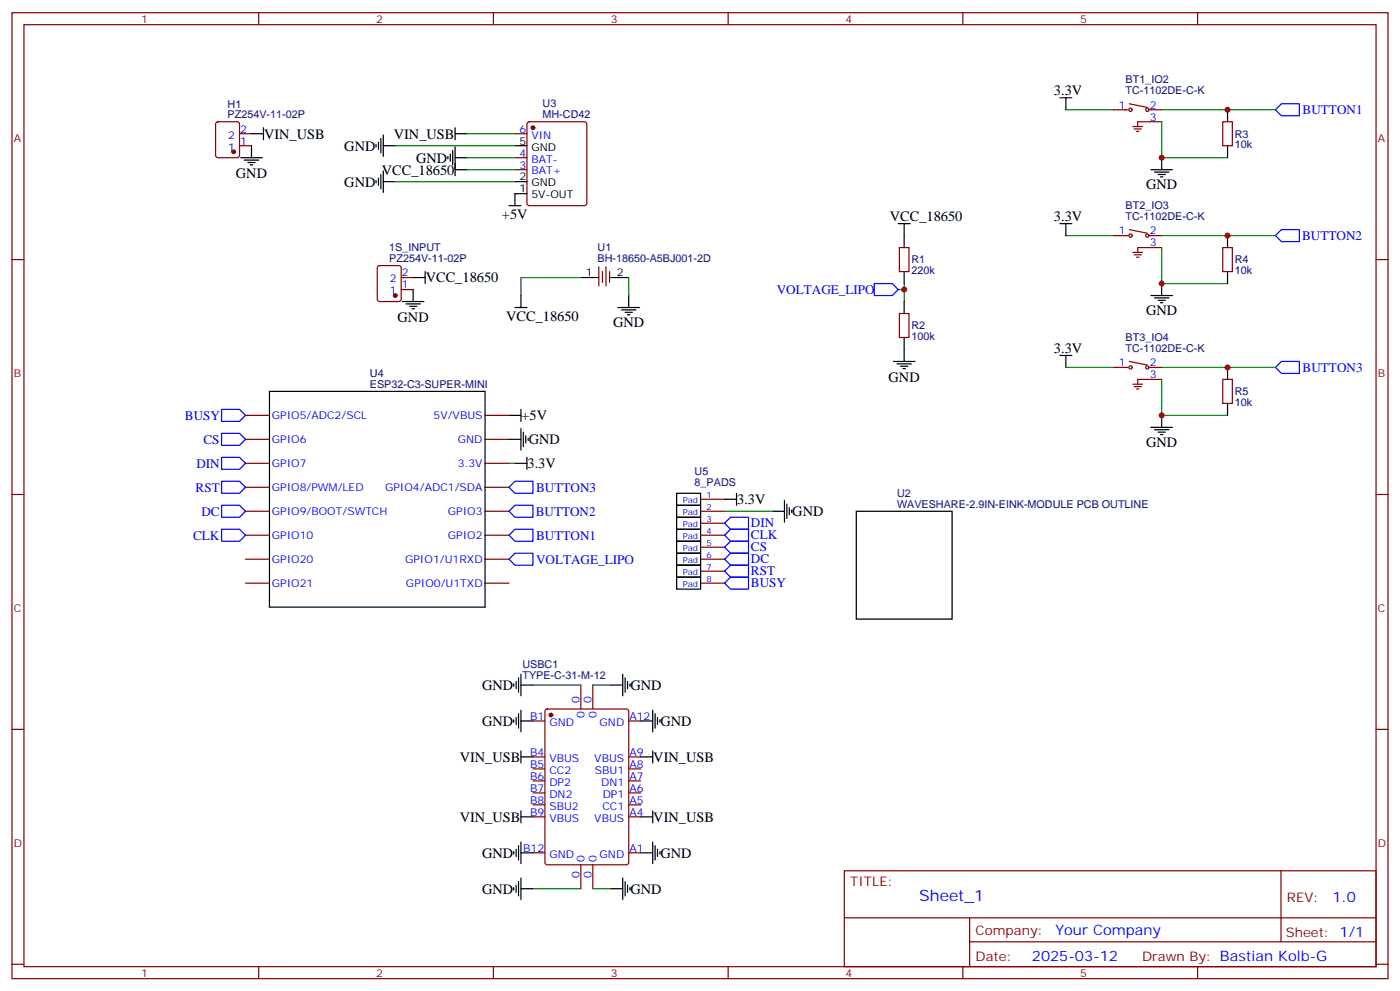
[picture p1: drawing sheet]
<svg xmlns="http://www.w3.org/2000/svg" width="412mm" height="292mm" viewBox="0 0 412 292" stroke-linecap="round" stroke-linejoin="round" font-family="sans-serif">
<g fill="none" stroke="#870000" stroke-width=".35">
<path d="M3.5 3.7h405.4v284.4h-405.4zM7.1 7.3h398.2v277.3h-398.2zM76.2 3.7v3.6M145.3 3.7v3.6M214.5 3.7v3.6M283.6 3.7v3.6M352.8 3.7v3.6M63.7 36l.5-.2h5.6l.7 .5 .1 9.4-.5 .7h-5.9l-.6-.4-.1-9.5zM70.6 39.4h3.5M151.7 39.4h3.5M155.5 36l.4-.2h16.3l.5 .2 .2 .5v23.3l-.3 .5-.4 .2h-16.3l-.5-.2-.2-.5v-23.3zM328.1 32.3h4.2"/>
<path d="M332.7 30.6l5.3 1M333.7 37.3h2.8M334.1 38h2.1M334.8 38.7h.7M338.7 32.3h3.5M342.2 35.8h-7.1v1.5M360.2 35.8h2.8v7.1h-2.8zM70.6 42.9h3.5M151.7 46.4h3.5M151.7 50h3.5M3.5 76.4h3.6M111.4 78.4l.4-.2h5.7l.6 .4 .1 9.5-.5 .6-5.9 .1-.6-.5-.1-9.4z"/>
<path d="M176.4 78.5v5.7M177.4 79.9v3.2M178.5 78.5v5.7M179.6 79.9v3.2M264.9 72.9h2.9v7h-2.9zM328.1 69.4h4.2M332.7 67.6l5.3 1.1M333.7 74.3h2.8M334.1 75h2.1M334.8 75.7h.7M338.7 69.4h3.5M342.2 72.9h-7.1v1.4"/>
<path d="M360.2 72.9h2.8v7h-2.8zM405.3 76.4h3.6M118.2 85.2h3.5M118.2 81.7h3.5M264.9 92.3h2.9v7h-2.9zM328.1 108.2h4.2M332.7 106.4l5.3 1.1M333.7 113.1h2.8M334.1 113.8h2.1M334.8 114.5h.7M338.7 108.2h3.5M342.2 111.7h-7.1v1.4"/>
<path d="M360.2 111.7h2.8v7h-2.8zM72.3 122.3h7.1M72.3 129.3h7.1M72.3 136.4h7.1M142.9 122.3h7M142.9 129.3h7M142.9 136.4h7M3.5 145.6h3.6M72.3 143.4h7.1M72.3 150.5h7.1M72.3 157.6h7.1M142.9 143.4h7"/>
<path d="M142.9 150.5h7M142.9 157.6h7M206.4 150.5h7M206.4 157.6h7M206.4 147h7M206.4 154h7M405.3 145.6h3.6M72.3 164.6h7.1M72.3 171.7h7.1M142.9 164.6h7M142.9 171.7h7M206.4 164.6h7"/>
<path d="M206.4 171.7h7M206.4 168.1h7M206.4 161.1h7M3.5 214.7h3.6M157 212.2h3.5M160.7 208.9l.5-.2h23.3l.7 .4v44.8l-.5 .6-23.5 .1-.6-.5-.1-44.7zM171.1 201.6v7.1M174.6 201.6v7.1M185.2 212.2h3.5M405.3 214.7h3.6M157 222.8h3.5M157 226.3h3.5"/>
<path d="M157 229.9h3.5M157 233.4h3.5M157 236.9h3.5M185.2 222.8h3.5M185.2 226.3h3.5M185.2 229.9h3.5M185.2 233.4h3.5M185.2 236.9h3.5M157 240.5h3.5M157 251h3.5M171.1 254.6v7M174.6 254.6v7"/>
<path d="M185.2 240.5h3.5M185.2 251h3.5M248.7 256.3h156.6v28.3h-156.6zM377.3 256.4v20.8M248.7 270.2h156.5M285.6 277.2h119.6M285.6 270.2v14.1M3.5 283.8h3.6M76.2 284.6v3.5M145.3 284.6v3.5M214.5 284.6v3.5M283.6 284.6v3.5"/>
<path d="M352.8 284.6v3.5M405.3 283.8h3.6"/>
<circle cx="333" cy="32.3" r=".49"/>
<circle cx="338" cy="32.3" r=".49"/>
<circle cx="333" cy="69.4" r=".49"/>
<circle cx="338" cy="69.4" r=".49"/>
<circle cx="333" cy="108.2" r=".49"/>
<circle cx="338" cy="108.2" r=".49"/>
</g>
<g fill="none" stroke="#000" stroke-width=".35">
<path d="M74.1 39.4h3.5M77.6 37.6v3.5M112.9 39.7v6.4M134.1 39.4h3.5M134.1 37.6v3.5M312.2 28.8h3.5M314 28.8v3.5M361.6 32.3v3.5M70.9 46.4h6.4M72 47.1h4.2M73 47.8h2.1M73.7 48.5h.7"/>
<path d="M74.1 42.9v3.5M110.8 42.5v.8M110.8 53.1v.7M111.5 41.8v2.2M111.5 52.4v2.1M112.2 40.8v4.2M112.2 51.4v4.2M112.9 42.9h3.5M112.9 53.5h3.5M112.9 50.3v6.4M131.9 46.1v.7M132.6 45.4v2.1"/>
<path d="M133.3 44.3v4.2M134.1 50h3.5M134.1 46.4h3.5M134.1 43.3v8.4M151.7 42.9h3.5M151.7 53.5h3.5M155.2 57h-3.5v3.5M339 50h6.4M340.1 50.7h4.2M341.1 51.4h2.2M341.8 52.1h.7M342.2 46.4v3.6"/>
<path d="M361.6 42.9v3.5M125.2 79.9v3.6M149.9 60.5h3.6M264.6 65.8h3.5M266.3 65.8v7.1M266.3 79.9v3.6M312.2 65.8h3.5M314 65.8v3.6M361.6 69.4v3.5M361.6 79.9v3.6M118.5 88.8h6.4M119.6 89.5h4.2"/>
<path d="M120.6 90.2h2.2M121.4 90.9h.7M121.7 81.7h3.5M121.7 85.2v3.6M151.7 90.5h3.5M153.5 87v3.5M171.1 81.7h5.3M179.9 81.7h5.3M182 90.5h6.4M183.1 91.2h4.2M184.1 91.9h2.2M184.9 92.6h.7"/>
<path d="M185.2 87v3.5M266.3 88.8v3.5M266.3 99.3v7.1M339 87h6.4M340.1 87.7h4.2M341.1 88.4h2.2M341.8 89.1h.7M342.2 83.5v3.5M79.4 115.2h63.5v63.5h-63.5zM263.2 106.4h6.3M264.2 107.1h4.3M265.3 107.8h2.1"/>
<path d="M266 108.5h.7M312.2 104.6h3.5M314 104.6v3.6M361.6 108.2v3.5M361.6 118.7v3.6M149.9 129.3h3.6M149.9 122.3h3.6M151.7 136.4h3.5M153.5 120.5v3.5M153.5 126.2v6.3M154.2 127.2v4.2M154.9 128.3v2.1"/>
<path d="M155.2 134.6v3.5M155.6 129v.7M339 125.8h6.4M340.1 126.5h4.2M341.1 127.2h2.2M341.8 127.9h.7M342.2 122.3v3.5M199.3 155.8h7.1v3.5h-7.1zM199.3 152.3h7.1v3.5h-7.1zM199.3 148.7h7.1v3.6h-7.1zM199.3 145.2h7.1v3.5h-7.1zM199.3 159.3h7.1v3.5h-7.1z"/>
<path d="M213.4 147h3.6M217 145.2v3.5M227.5 150.5h3.6M231.1 147.3v6.4M231.8 148.4v4.2M232.5 149.4v2.2M233.2 150.1v.7M252.2 150.5h28.3v31.7h-28.3zM199.3 162.8h7.1v3.6h-7.1zM199.3 166.4h7.1v3.5h-7.1zM199.3 169.9h7.1v3.5h-7.1zM152.8 199.5v4.3"/>
<path d="M153.5 198.5v6.3M183.4 198.5v6.3M184.1 199.5v4.3M151.3 201.3v.7M151.3 211.9v.7M152 200.6v2.1M152 211.2v2.1M152.8 210.1v4.2M153.5 209.1v6.3M153.5 212.2h3.5M153.5 201.6h3.5M179.9 201.6h3.5"/>
<path d="M184.9 200.6v2.1M185.6 201.3v.7M188.7 212.2h3.6M192.3 209.1v6.3M193 210.1v4.2M193.7 211.2v2.1M194.4 211.9v.7M153.5 221.1v3.5M153.5 238.7v3.5M153.5 222.8h3.5M188.7 222.8h3.6M192.3 221.1v3.5"/>
<path d="M192.3 238.7v3.5M151.3 250.7v.7M152 250v2.1M152.8 248.9v4.3M152.8 259.5v4.2M153.5 247.9v6.3M153.5 258.4v6.4M153.5 251h3.5M153.5 240.5h3.5M183.4 258.4v6.4M184.1 259.5v4.2M188.7 251h3.6"/>
<path d="M188.7 240.5h3.6M192.3 247.9v6.3M193 248.9v4.3M193.7 250v2.1M194.4 250.7v.7M151.3 261.3v.7M152 260.6v2.1M153.5 261.6h3.5M179.9 261.6h3.5M184.9 260.6v2.1M185.6 261.3v.7"/>
</g>
<g fill="none" stroke="#008700" stroke-width=".35">
<path d="M137.6 39.4h14.1M314 32.3h14.1M342.2 35.8v10.6h19.4M342.2 32.3h33.5M116.4 53.5h35.3M116.4 42.9h35.3M137.6 46.4h14.1M137.6 50h14.1M314 69.4h14.1M342.2 72.9v10.6h19.4M342.2 69.4h33.5M171.1 81.7h-17.6v5.3"/>
<path d="M185.2 81.7v5.3M264.6 85.2h1.7M266.3 83.5v5.3M314 108.2h14.1M342.2 111.7v10.6h19.4M342.2 108.2h33.5M149.9 136.4h1.8M213.4 150.5h14.1M157 201.6h14.1M174.6 201.6h5.3M157 261.6h14.1M174.6 261.6h5.3"/>
</g>
<g fill="none" stroke="#00f" stroke-width=".35">
<path d="M377.5 30.6h5.3v3.5h-5.3l-1.8-1.8zM377.5 67.6h5.3v3.5h-5.3l-1.8-1.7zM257.5 83.5h5.3l1.8 1.7-1.8 1.8h-5.3zM377.5 106.4h5.3v3.5h-5.3l-1.8-1.7zM65.3 134.6h5.3l1.7 1.8-1.7 1.7h-5.3zM65.3 127.6h5.3l1.7 1.7-1.7 1.8h-5.3zM65.3 120.5h5.3l1.7 1.8-1.7 1.7h-5.3zM65.3 155.8h5.3l1.7 1.8-1.7 1.7h-5.3zM65.3 148.7h5.3l1.7 1.8-1.7 1.8h-5.3zM65.3 141.7h5.3l1.7 1.7-1.7 1.8h-5.3zM149.9 150.5l1.8-1.8h5.3v3.6h-5.3zM149.9 157.6l1.8-1.8h5.3v3.5h-5.3z"/>
<path d="M149.9 143.4l1.8-1.7h5.3v3.5h-5.3zM215.2 159.3h5.3v3.5h-5.3l-1.8-1.7zM215.2 155.8h5.3v3.5h-5.3l-1.8-1.7zM215.2 152.3h5.3v3.5h-5.3l-1.8-1.8zM149.9 164.6l1.8-1.8h5.3v3.6h-5.3zM215.2 169.9h5.3v3.5h-5.3l-1.8-1.7zM215.2 166.4h5.3v3.5h-5.3l-1.8-1.8zM215.2 162.8h5.3v3.6h-5.3l-1.8-1.8z"/>
</g>
<g fill="#870000" stroke="#870000" stroke-width=".35">
<circle cx="157" cy="37.6" r=".53"/>
<circle cx="68.8" cy="44.7" r=".53"/>
<circle cx="162.3" cy="210.5" r=".53"/>
<circle cx="116.4" cy="87" r=".53"/>
</g>
<g fill="#c00">
<circle cx="266.3" cy="85.2" r=".88"/>
<circle cx="342.2" cy="46.4" r=".88"/>
<circle cx="361.6" cy="32.3" r=".88"/>
<circle cx="342.2" cy="83.5" r=".88"/>
<circle cx="361.6" cy="69.4" r=".88"/>
<circle cx="342.2" cy="122.3" r=".88"/>
<circle cx="361.6" cy="108.2" r=".88"/>
</g>
<text font-size="4.6" fill="#00f" x="270.8" y="265.4">Sheet_1</text>
<g font-size="4.2">
<text x="310.4" y="28.1">3.3V</text>
<text x="77.8" y="40.8">VIN_USB</text>
<text x="116" y="40.8">VIN_USB</text>
<text x="101.4" y="44.3">GND</text>
<text x="122.6" y="47.9">GND</text>
<text x="69.5" y="52.5">GND</text>
<text x="112.5" y="51.4">VCC_18650</text>
<text x="101.4" y="54.9">GND</text>
<text x="337.6" y="55.6">GND</text>
<text x="147.9" y="64.4">+5V</text>
<text x="262.1" y="65.1">VCC_18650</text>
<text x="310.4" y="65.1">3.3V</text>
<text x="125.4" y="83.1">VCC_18650</text>
<text x="117.1" y="94.8">GND</text>
<text x="149.1" y="94.5">VCC_18650</text>
<text x="337.6" y="92.6">GND</text>
<text x="180.6" y="96.2">GND</text>
<text x="310.4" y="103.9">3.3V</text>
<text x="261.8" y="112.5">GND</text>
<text x="153.6" y="123.7">+5V</text>
<text x="155.8" y="130.7">GND</text>
<text x="337.6" y="131.4">GND</text>
<text x="155.4" y="137.8">3.3V</text>
<text x="217.1" y="148.4">3.3V</text>
<text x="233.4" y="151.9">GND</text>
<text x="142" y="203.1">GND</text>
<text x="185.7" y="203.1">GND</text>
<text x="142" y="213.7">GND</text>
<text x="194.6" y="213.6">GND</text>
<text x="135.4" y="224.3">VIN_USB</text>
<text x="192.4" y="224.3">VIN_USB</text>
<text x="135.4" y="241.9">VIN_USB</text>
<text x="192.4" y="241.9">VIN_USB</text>
<text x="142" y="252.4">GND</text>
<text x="194.6" y="252.4">GND</text>
<text x="142" y="263.1">GND</text>
<text x="185.7" y="263">GND</text>
</g>
<g font-size="4.2" fill="#00f">
<text x="392.5" y="265.6">1.0</text>
<text x="310.9" y="275.2">Your Company</text>
<text x="304" y="283">2025-03-12</text>
</g>
<g font-size="3.9" fill="#00f">
<text x="383.7" y="33.6">BUTTON1</text>
<text x="383.6" y="70.7">BUTTON2</text>
<text x="228.8" y="86.5">VOLTAGE_LIPO</text>
<text x="383.7" y="109.5">BUTTON3</text>
<text x="54.5" y="123.6">BUSY</text>
<text x="60" y="130.7">CS</text>
<text x="57.8" y="137.7">DIN</text>
<text x="57.6" y="144.8">RST</text>
<text x="157.9" y="144.9">BUTTON3</text>
<text x="59.3" y="151.9">DC</text>
<text x="157.8" y="152">BUTTON2</text>
<text x="221.2" y="155.3">DIN</text>
<text x="56.9" y="158.9">CLK</text>
<text x="157.9" y="159">BUTTON1</text>
<text x="221.2" y="158.8">CLK</text>
<text x="157.9" y="165.9">VOLTAGE_LIPO</text>
<text x="221.2" y="165.9">DC</text>
<text x="221.2" y="162.3">CS</text>
<text x="221.2" y="172.9">BUSY</text>
<text x="221.2" y="169.4">RST</text>
</g>
<g font-size="3.9" fill="#800">
<text x="250.5" y="260.9">TITLE:</text>
<text x="379.1" y="265.6">REV:</text>
<text x="287.4" y="275.1">Company:</text>
<text x="378.7" y="275.7">Sheet: 1/1</text>
<text x="287.4" y="282.8">Date:</text>
<text x="336.4" y="282.9">Drawn By: Bastian Kolb-G</text>
</g>
<g font-size="3.2" fill="#800">
<text x="41.6" y="6.7">1</text>
<text x="110.8" y="6.7">2</text>
<text x="179.9" y="6.7">3</text>
<text x="249.1" y="6.7">4</text>
<text x="318.2" y="6.7">5</text>
<text x="4.1" y="41.8">A</text>
<text x="405.9" y="41.8">A</text>
<text x="4.1" y="111">B</text>
<text x="405.9" y="111">B</text>
<text x="4.1" y="180.1">C</text>
<text x="405.9" y="180.1">C</text>
<text x="4.1" y="249.3">D</text>
<text x="405.9" y="249.3">D</text>
<text x="41.6" y="287.5">1</text>
<text x="110.8" y="287.5">2</text>
<text x="179.9" y="287.5">3</text>
<text x="249.1" y="287.5">4</text>
<text x="318.2" y="287.5">5</text>
</g>
<g font-size="3.2" fill="#000080">
<text x="331.6" y="27.6">TC-1102DE-C-K</text>
<text x="331.6" y="24.4">BT1_IO2</text>
<text x="67" y="34.8">PZ254V-11-02P</text>
<text x="67" y="31.7">H1</text>
<text x="159.8" y="34.6">MH-CD42</text>
<text x="159.8" y="31.4">U3</text>
<text x="363.7" y="40.5">R3</text>
<text x="363.7" y="43.7">10k</text>
<text x="331.6" y="64.7">TC-1102DE-C-K</text>
<text x="331.6" y="61.4">BT2_IO3</text>
<text x="114.7" y="77.1">PZ254V-11-02P</text>
<text x="114.7" y="74">1S_INPUT</text>
<text x="176" y="77.1">BH-18650-A5BJ001-2D</text>
<text x="176" y="73.9">U1</text>
<text x="268.5" y="77.6">R1</text>
<text x="363.7" y="77.6">R4</text>
<text x="268.5" y="80.7">220k</text>
<text x="363.7" y="80.7">10k</text>
<text x="268.5" y="100.1">100k</text>
<text x="268.5" y="97">R2</text>
<text x="331.6" y="100.2">BT3_IO4</text>
<text x="331.6" y="103.5">TC-1102DE-C-K</text>
<text x="109" y="111">U4</text>
<text x="109" y="114.2">ESP32-C3-SUPER-MINI</text>
<text x="363.7" y="119.5">10k</text>
<text x="363.7" y="116.4">R5</text>
<text x="204.6" y="143">8_PADS</text>
<text x="204.6" y="139.8">U5</text>
<text x="264.2" y="149.4">WAVESHARE-2.9IN-EINK-MODULE PCB OUTLINE</text>
<text x="264.2" y="146.3">U2</text>
<text x="153.9" y="196.7">USBC1</text>
<text x="153.9" y="199.9">TYPE-C-31-M-12</text>
</g>
<g font-size="3.2" fill="#00f">
<text x="329.6" y="32">1</text>
<text x="338.7" y="35.5">3</text>
<text x="338.7" y="32">2</text>
<text x="67.2" y="40.8">2</text>
<text x="70.7" y="39">2</text>
<text x="153" y="39">6</text>
<text x="156.5" y="40.8">VIN</text>
<text x="67.2" y="44.3">1</text>
<text x="70.7" y="42.5">1</text>
<text x="153" y="46.1">4</text>
<text x="156.5" y="47.8">BAT-</text>
<text x="153" y="49.6">3</text>
<text x="156.5" y="51.4">BAT+</text>
<text x="329.6" y="69">1</text>
<text x="338.7" y="69">2</text>
<text x="338.7" y="72.5">3</text>
<text x="114.9" y="83.1">2</text>
<text x="118.4" y="81.4">2</text>
<text x="114.9" y="86.6">1</text>
<text x="118.4" y="84.9">1</text>
<text x="329.6" y="107.8">1</text>
<text x="338.7" y="107.8">2</text>
<text x="338.7" y="111.3">3</text>
<text x="80.1" y="123.3">GPIO5/ADC2/SCL</text>
<text x="127.7" y="123.3">5V/VBUS</text>
<text x="80.1" y="130.4">GPIO6</text>
<text x="134.9" y="130.4">GND</text>
<text x="80.1" y="137.4">GPIO7</text>
<text x="134.8" y="137.4">3.3V</text>
<text x="80.1" y="144.5">GPIO8/PWM/LED</text>
<text x="113.4" y="144.5">GPIO4/ADC1/SDA</text>
<text x="80.1" y="151.6">GPIO9/BOOT/SWTCH</text>
<text x="131.9" y="151.6">GPIO3</text>
<text x="80.1" y="158.6">GPIO10</text>
<text x="131.9" y="158.6">GPIO2</text>
<text x="80.1" y="165.7">GPIO20</text>
<text x="119.3" y="165.7">GPIO1/U1RXD</text>
<text x="80.1" y="172.7">GPIO21</text>
<text x="119.6" y="172.7">GPIO0/U1TXD</text>
<text x="170.7" y="206.9" transform="rotate(-90 170.7 206.9)">0</text>
<text x="174.3" y="206.9" transform="rotate(-90 174.3 206.9)">0</text>
<text x="156.1" y="211.9">B1</text>
<text x="161.8" y="213.6">GND</text>
<text x="172.2" y="211.4" transform="rotate(-90 172.2 211.4)">0</text>
<text x="175.7" y="211.4" transform="rotate(-90 175.7 211.4)">0</text>
<text x="176.6" y="213.6">GND</text>
<text x="185.4" y="211.9">A12</text>
<text x="156.1" y="222.5">B4</text>
<text x="156.1" y="226">B5</text>
<text x="161.8" y="224.2">VBUS</text>
<text x="161.8" y="227.8">CC2</text>
<text x="175.1" y="224.2">VBUS</text>
<text x="175.2" y="227.8">SBU1</text>
<text x="185.4" y="226">A8</text>
<text x="185.4" y="222.5">A9</text>
<text x="156.1" y="229.5">B6</text>
<text x="156.1" y="233">B7</text>
<text x="161.8" y="231.3">DP2</text>
<text x="177.1" y="231.3">DN1</text>
<text x="185.4" y="233">A6</text>
<text x="185.4" y="229.5">A7</text>
<text x="156.1" y="236.6">B8</text>
<text x="161.8" y="234.8">DN2</text>
<text x="161.8" y="238.3">SBU2</text>
<text x="177.5" y="238.3">CC1</text>
<text x="177.5" y="234.8">DP1</text>
<text x="185.4" y="236.6">A5</text>
<text x="156.1" y="240.1">B9</text>
<text x="161.8" y="241.9">VBUS</text>
<text x="175.1" y="241.9">VBUS</text>
<text x="185.4" y="240.1">A4</text>
<text x="154.1" y="250.7">B12</text>
<text x="185.4" y="250.7">A1</text>
<text x="161.8" y="252.4">GND</text>
<text x="172.2" y="253.9" transform="rotate(-90 172.2 253.9)">0</text>
<text x="175.7" y="253.9" transform="rotate(-90 175.7 253.9)">0</text>
<text x="176.6" y="252.4">GND</text>
<text x="170.7" y="258.3" transform="rotate(-90 170.7 258.3)">0</text>
<text x="174.3" y="258.3" transform="rotate(-90 174.3 258.3)">0</text>
</g>
<g font-size="3.2">
<text x="153" y="42.5">5</text>
<text x="156.5" y="44.3">GND</text>
<text x="153" y="53.1">2</text>
<text x="153" y="56.7">1</text>
<text x="156.5" y="54.9">GND</text>
<text x="156.5" y="58.4">5V-OUT</text>
<text x="172.6" y="81.4">1</text>
<text x="181.7" y="81.4">2</text>
</g>
<g font-size="2.5" fill="#00f">
<text x="201.2" y="148">Pad</text>
<text x="208.1" y="146.6">1</text>
<text x="201.2" y="151.6">Pad</text>
<text x="201.2" y="155.1">Pad</text>
<text x="208.1" y="150.1">2</text>
<text x="208.1" y="153.7">3</text>
<text x="201.2" y="158.6">Pad</text>
<text x="208.1" y="157.2">4</text>
<text x="208.1" y="160.7">5</text>
<text x="201.2" y="165.7">Pad</text>
<text x="201.2" y="162.1">Pad</text>
<text x="208.1" y="167.8">7</text>
<text x="208.1" y="164.3">6</text>
<text x="201.2" y="172.7">Pad</text>
<text x="201.2" y="169.2">Pad</text>
<text x="208.1" y="171.3">8</text>
</g>
</svg>
